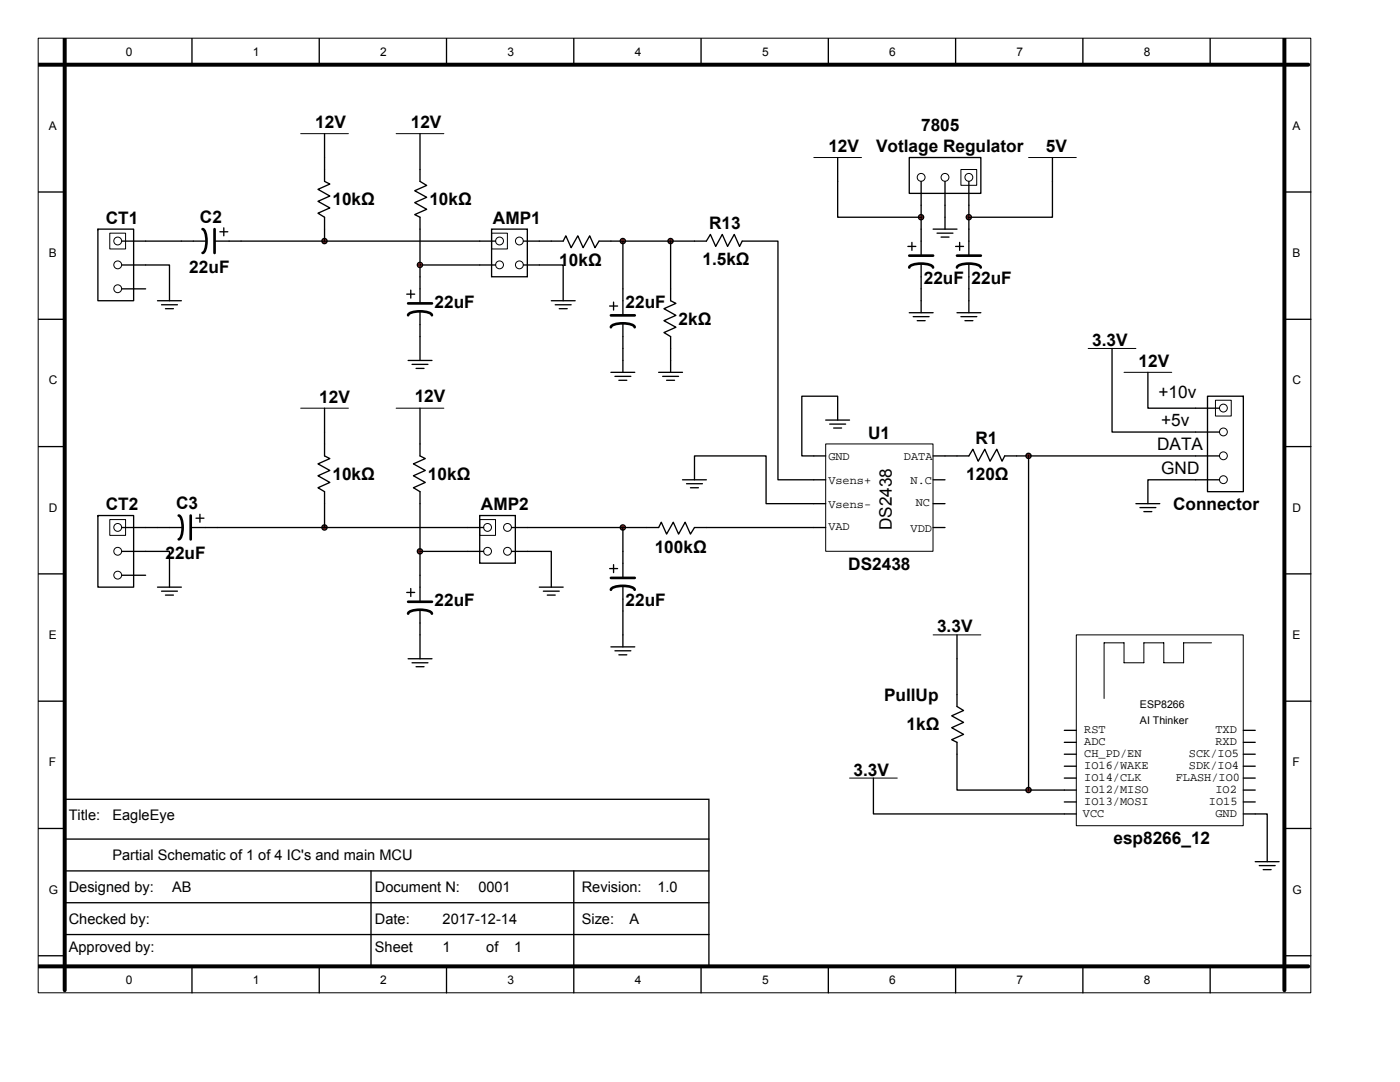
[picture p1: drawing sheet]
<svg xmlns="http://www.w3.org/2000/svg" width="279mm" height="216mm" viewBox="0 0 279 216" stroke-linecap="round" stroke-linejoin="round" font-family="sans-serif">
<g fill="none" stroke="#000" stroke-width=".2">
<path d="M7.6 7.6h254v190.5h-254zM60 26.7h9.5M21.9 46.5h3.2v3.2h-3.2zM224.3 74.3h9.5M242.6 79.9h3.1v3.1h-3.1zM60 81.4h9.5M164.8 88.6h21.4v21.4h-21.4zM21.9 103.7h3.2v3.1h-3.2z"/>
<circle cx="23.5" cy="57.6" r=".78"/>
<circle cx="23.5" cy="52.9" r=".78"/>
<circle cx="23.5" cy="48.1" r=".78"/>
<circle cx="244.2" cy="95.7" r=".78"/>
<circle cx="244.2" cy="81.4" r=".78"/>
<circle cx="244.2" cy="86.2" r=".78"/>
<circle cx="244.2" cy="91" r=".78"/>
<circle cx="23.5" cy="114.8" r=".78"/>
<circle cx="23.5" cy="105.2" r=".78"/>
<circle cx="23.5" cy="110" r=".78"/>
</g>
<g fill="none" stroke="#000" stroke-width=".26">
<path d="M38.3 7.6v5.3M63.7 7.6v5.3M89.1 7.6v5.3M114.5 7.6v5.3M139.9 7.6v5.3M165.3 7.6v5.3M190.7 7.6v5.3M216.1 7.6v5.3M241.5 7.6v5.3M7.6 38.3h5.3M64.8 33.8v2.4l1 .5-2.3 1.1 2.3 1.3-2.3 1.1 2.3 1.3-2.3 1 1.3 .8v2.4M64.8 26.7v4.7"/>
<path d="M256.3 38.3h5.3M19.5 45.7h7.2v14.3h-7.2zM19.5 45.7h.1M24.3 52.9h9.5v7.1M24.3 48.1h16.9M24.3 57.6h4.8M42.8 48.1h5.3M43.9 46.2h1.6M44.7 45.5v1.6M110 48.1h2.4l.5-1 1.1 2.3 1.3-2.3 1.1 2.3 1.3-2.3 1 2.3 .8-1.3h2.4M124.3 57.6v5.3M133.8 57.6v2.4l1.1 .5-2.4 1.1 2.4 1.3-2.4 1.1 2.4 1.3-2.4 1.1 1.3 .8v2.3"/>
<path d="M138.6 48.1h2.4l.8-1.3 1 2.4 1.3-2.4 1.1 2.4 1.3-2.4 1.1 2.4 .5-1.1h7.2v47.6h9.5M7.6 63.7h5.3M31.4 60h4.8M32.2 60.8h3.2M33 61.6h1.6M121.7 61.1h1.6M121.9 74.3h4.8M122.4 60.3v1.6M122.7 75.1h3.2M123.5 75.9h1.6M124.3 64.5v5M124.3 71.9v2.4"/>
<path d="M131.4 74.3h4.8M132.2 75.1h3.2M133 75.9h1.6M133.8 71.9v2.4M229.1 74.3v7.1h14.3M241 79.1h7.1v19h-7.1zM248.1 79.1h.1M256.3 63.7h5.3M7.6 89.1h5.3M64.8 81.4v9.6l1 .5-2.3 1.1 2.3 1.3-2.3 1 2.3 1.4-2.3 1 1.3 .8v2.4M136.2 95.7h4.8M137 96.5h3.2"/>
<path d="M137.8 97.3h1.6M138.6 95.7v-4.7h14.3v9.5h11.9M164.8 83.8h4.7M165.6 84.6h3.2M166.4 85.4h1.6M167.2 83.8v-4.7h-7.2v11.9h4.8M186.2 91h7.2l.8-1.4 1 2.4 1.3-2.4 1.1 2.4 1.3-2.4 1.1 2.4 .5-1h2.4M186.2 95.7h2.4M238.6 91h4.8M238.6 86.2h4.8M243.4 95.7h-14.3v4.8M256.3 89.1h5.3"/>
<path d="M7.6 114.5h5.3M19.5 102.9h7.2v14.3h-7.2zM19.5 102.9h.1M24.3 110h9.5v7.2M24.3 105.3h12.2M24.3 114.8h4.8M31.4 117.2h4.8M32.2 118h3.2M33 118.7h1.6M38.1 105.3h5.2M39.1 103.4h1.6M39.9 102.6v1.6"/>
<path d="M162.4 105.3h2.4M186.2 100.5h2.4M186.2 105.3h2.4M226.7 100.5h4.8M227.5 101.3h3.2M228.3 102.1h1.6M256.3 114.5h5.3M7.6 139.9h5.3M256.3 139.9h5.3M7.6 165.3h5.3M256.3 165.3h5.3M7.6 190.7h5.3"/>
<path d="M38.3 192.8v5.3M63.7 192.8v5.3M89.1 192.8v5.3M114.5 192.8v5.3M139.9 192.8v5.3M165.3 192.8v5.3M190.7 192.8v5.3M216.1 192.8v5.3M241.5 192.8v5.3M256.3 190.7h5.3"/>
</g>
<path d="M7.6 12.9h253.5M12.9 7.6v190M256.3 7.6v190M7.6 192.8h253.5" fill="none" stroke="#000" stroke-width=".79"/>
<path d="M40.4 45.7a2.46 2.46 0 0 1 .8 2.4l-.1 1.2a1.29 1.29 0 0 1-.7 1.2M42.8 45.7v4.8M121.9 62.9h4.8M121.9 65.3a2.41 2.41 0 0 1 2.4-.8l1.2 .1a1.26 1.26 0 0 1 1.2 .7M35.7 102.9a2.46 2.46 0 0 1 .7 2.3l-.1 1.2a1.29 1.29 0 0 1-.6 1.2M38.1 102.9v4.7" fill="none" stroke="#000" stroke-width=".53"/>
<g fill="#f00" stroke="#000" stroke-width=".26">
<circle cx="133.8" cy="48.1" r=".52"/>
<circle cx="124.3" cy="48.1" r=".52"/>
</g>
<g fill="none" stroke="#000" stroke-width=".26">
<path d="M95.7 48.1h3.2M95.7 52.9h3.2M98.1 45.7h7.1v9.5h-7.1zM104.5 52.9h7.9v7.1M104.5 48.1h5.5M121.9 48.1h11.9M124.3 48.1v9.5M133.8 48.1v9.5M133.8 48.1h4.8M110 60h4.8M110.8 60.8h3.2M111.6 61.6h1.6"/>
<path d="M124.3 69.5v2.4M133.8 69.5v2.4M93.3 105.3h3.2M93.3 110h3.2M95.7 102.9h7.1v9.5h-7.1zM102.1 110h7.9v7.2M102.1 105.3h3.2M107.6 117.2h4.8M108.4 118h3.2M109.2 118.7h1.6M121.7 113.5h1.6M122.4 112.7v1.6"/>
<path d="M124.3 110v5.3M124.3 116.9v12.2M129.1 105.3h2.3l.6-1.1 1 2.4 1.4-2.4 1 2.4 1.3-2.4 1.1 2.4 .8-1.3h23.8M121.9 129.1h4.8M122.7 129.9h3.2M123.5 130.7h1.6"/>
</g>
<g fill="none" stroke="#000" stroke-width=".2">
<path d="M98.1 46.5h3.2v3.2h-3.2zM95.7 103.7h3.2v3.1h-3.2z"/>
<circle cx="99.7" cy="52.9" r=".78"/>
<circle cx="99.7" cy="48.1" r=".78"/>
<circle cx="103.7" cy="48.1" r=".78"/>
<circle cx="103.7" cy="52.9" r=".78"/>
<circle cx="97.3" cy="110" r=".78"/>
<circle cx="97.3" cy="105.2" r=".78"/>
<circle cx="101.3" cy="110" r=".78"/>
<circle cx="101.3" cy="105.2" r=".78"/>
</g>
<path d="M121.9 115.3h4.8M121.9 117.7a2.41 2.41 0 0 1 2.4-.8l1.2 .1a1.26 1.26 0 0 1 1.2 .7" fill="none" stroke="#000" stroke-width=".53"/>
<circle cx="64.8" cy="105.3" r=".52" fill="#f00" stroke="#000" stroke-width=".26"/>
<path d="M64.8 105.3h28.5M64.8 100.5v4.8h-21.5" fill="none" stroke="#000" stroke-width=".26"/>
<circle cx="64.8" cy="48.1" r=".52" fill="#f00" stroke="#000" stroke-width=".26"/>
<g fill="none" stroke="#000" stroke-width=".26">
<path d="M83.8 33.8v2.4l1.4 .8-2.4 1.1 2.4 1.3-2.4 1 2.4 1.4-2.4 1 1 .5v2.4M64.8 45.7v2.4h-16.7M64.8 48.1h30.9M81.2 58.7h1.6M82 57.9v1.6M83.8 55.2v5.3M81.4 71.9h4.8M82.2 72.7h3.2M83 73.5h1.6M83.8 62.1v9.8M83.8 81.4v9.6l1.1 .5-2.4 1.1 2.4 1.3-2.4 1 2.4 1.4-2.4 1 1.3 .8v2.4M81.2 118.2h1.6"/>
<path d="M82 117.4v1.6M83.8 114.8v5.3M83.8 121.7v5"/>
</g>
<path d="M81.4 60.5h4.8M81.4 62.9a2.41 2.41 0 0 1 2.4-.8l1.2 .1a1.26 1.26 0 0 1 1.2 .7M81.4 120.1h4.8M81.4 122.4a2.41 2.41 0 0 1 2.4-.7l1.2 .1a1.26 1.26 0 0 1 1.2 .6" fill="none" stroke="#000" stroke-width=".53"/>
<path d="M79.1 81.4h9.5" fill="none" stroke="#000" stroke-width=".2"/>
<circle cx="83.8" cy="110" r=".52" fill="#f00" stroke="#000" stroke-width=".26"/>
<g fill="none" stroke="#000" stroke-width=".26">
<path d="M167.2 31.4v4.8M181.5 31.4h14.2v7.2h-14.2zM183.8 36.2v4.8M188.6 36.2v9.5M193.4 36.2v4.8M210 31.4v4.8M181.2 49.2h1.6M182 48.4v1.6M183.8 45.7v5.3M183.8 52.6v9.8M186.2 45.7h4.8M187 46.5h3.2"/>
<path d="M187.8 47.3h1.6M190.7 49.2h1.6M191.5 48.4v1.6M193.4 45.7v5.3M193.4 52.6v9.8M181.5 62.4h4.7M182.2 63.2h3.2M183 64h1.6M191 62.4h4.7M191.8 63.2h3.1M192.6 64h1.6M221.9 69.5v16.7h16.7"/>
<path d="M83.8 100.5v14.3M83.8 110h9.5M81.4 131.4h4.8M82.2 132.2h3.2M83 133h1.6M83.8 126.7v4.7"/>
</g>
<g fill="none" stroke="#000" stroke-width=".2">
<path d="M162.4 31.4h9.5M191.8 33.8h3.1v3.2h-3.1zM205.3 31.4h9.5M217.2 69.5h9.5"/>
<circle cx="183.8" cy="35.4" r=".78"/>
<circle cx="188.6" cy="35.4" r=".78"/>
<circle cx="193.4" cy="35.4" r=".78"/>
</g>
<path d="M181.5 51h4.7M181.5 53.4a2.41 2.41 0 0 1 2.3-.8l1.2 .1a1.26 1.26 0 0 1 1.2 .7M191 51h4.7M191 53.4a2.41 2.41 0 0 1 2.4-.8l1.1 .1a1.26 1.26 0 0 1 1.2 .7" fill="none" stroke="#000" stroke-width=".53"/>
<circle cx="193.3" cy="43.3" r=".52" fill="#f00" stroke="#000" stroke-width=".26"/>
<path d="M210 36.2v7.1h-16.6M193.4 41v4.7" fill="none" stroke="#000" stroke-width=".26"/>
<circle cx="183.8" cy="43.3" r=".52" fill="#f00" stroke="#000" stroke-width=".26"/>
<path d="M64.8 31.4v2.4M83.8 26.7v7.1M167.2 36.2v7.1h16.6M183.8 41v4.7" fill="none" stroke="#000" stroke-width=".26"/>
<path d="M79.1 26.7h9.5" fill="none" stroke="#000" stroke-width=".2"/>
<circle cx="83.8" cy="52.9" r=".52" fill="#f00" stroke="#000" stroke-width=".26"/>
<path d="M83.8 45.7v9.5M83.8 52.9h11.9" fill="none" stroke="#000" stroke-width=".26"/>
<circle cx="124.3" cy="105.3" r=".52" fill="#f00" stroke="#000" stroke-width=".26"/>
<g fill="none" stroke="#000" stroke-width=".26">
<path d="M105.3 105.3h19v4.7M124.3 105.3h4.8M191 126.7v14.3l1.3 .8-2.4 1 2.4 1.3-2.4 1.1 2.4 1.3-2.4 1.1 1.1 .5v2.4M212.4 145.7h2.4M212.4 148.1h2.4M212.4 150.5h2.4M212.4 152.9h2.4M212.4 155.3h2.4M212.4 157.6h2.4M248.1 145.7h2.4M248.1 148.1h2.4M248.1 150.5h2.4"/>
<path d="M248.1 152.9h2.4M248.1 155.3h2.4M248.1 157.6h2.4M212.4 160h2.4M212.4 162.4h2.4M248.1 162.4h4.8v9.5M248.1 160h2.4M250.5 171.9h4.8M251.3 172.7h3.2M252.1 173.5h1.6"/>
</g>
<path d="M186.2 126.7h9.5M214.8 126.7h33.3v38.1h-33.3zM241.8 128.3h-5.6v3.9h-3.9v-3.9h-4v3.9h-4v-3.9h-4v11.1" fill="none" stroke="#000" stroke-width=".2"/>
<circle cx="205.3" cy="91" r=".52" fill="#f00" stroke="#000" stroke-width=".26"/>
<path d="M202.9 91h35.7" fill="none" stroke="#000" stroke-width=".26"/>
<circle cx="205.3" cy="157.6" r=".52" fill="#f00" stroke="#000" stroke-width=".26"/>
<path d="M205.3 91v66.6M12.9 159.5h128.6v33.3h-128.6zM174.3 155.3v7.1h38.1M191 150.5v7.1h21.4M12.9 167.4h128.6M12.9 173.8h128.6M74 173.8v19M114.5 173.8v19M12.9 180.1h128.6M12.9 186.5h128.6" fill="none" stroke="#000" stroke-width=".26"/>
<path d="M169.5 155.3h9.6" fill="none" stroke="#000" stroke-width=".2"/>
<g font-size="3.4">
<text x="62.9" y="25.6">12V</text>
<text x="82" y="25.6">12V</text>
<text x="183.8" y="26.2">7805</text>
<text x="165.3" y="30.4">12V</text>
<text x="174.8" y="30.4">Votlage Regulator</text>
<text x="208.7" y="30.4">5V</text>
<text x="66.4" y="41">10kΩ</text>
<text x="85.7" y="41">10kΩ</text>
<text x="21.1" y="44.7">CT1</text>
<text x="39.9" y="44.4">C2</text>
<text x="98.4" y="44.7">AMP1</text>
<text x="141.5" y="45.7">R13</text>
<text x="111.6" y="53.1">10kΩ</text>
<text x="140.2" y="52.9">1.5kΩ</text>
<text x="37.8" y="54.5">22uF</text>
<text x="184.4" y="56.6">22uF</text>
<text x="193.9" y="56.6">22uF</text>
<text x="86.7" y="61.4">22uF</text>
<text x="124.8" y="61.4">22uF</text>
<text x="135.4" y="64.8">2kΩ</text>
<text x="218" y="69">3.3V</text>
<text x="227.2" y="73.3">12V</text>
<text x="63.7" y="80.4">12V</text>
<text x="82.8" y="80.1">12V</text>
<text x="231.2" y="79.5">+10v</text>
<text x="173.2" y="87.5">U1</text>
<text x="194.7" y="88.6">R1</text>
<text x="230.9" y="89.8">DATA</text>
<text x="231.7" y="85.1">+5v</text>
<text x="66.4" y="95.8">10kΩ</text>
<text x="85.4" y="95.8">10kΩ</text>
<text x="192.8" y="95.8">120Ω</text>
<text x="231.7" y="94.6">GND</text>
<text x="21.1" y="101.8">CT2</text>
<text x="35.1" y="101.6">C3</text>
<text x="96" y="101.8">AMP2</text>
<text x="234.1" y="101.8">Connector</text>
<text x="178" y="105.8" transform="rotate(-90 178 105.8)">DS2438</text>
<text x="33" y="111.6">22uF</text>
<text x="130.7" y="110.3">100kΩ</text>
<text x="169.3" y="113.7">DS2438</text>
<text x="86.7" y="120.9">22uF</text>
<text x="124.8" y="120.9">22uF</text>
<text x="187" y="126.2">3.3V</text>
<text x="176.4" y="139.9">PullUp</text>
<text x="180.9" y="145.8">1kΩ</text>
<text x="170.3" y="154.7">3.3V</text>
<text x="222.2" y="168.5">esp8266_12</text>
</g>
<g font-size="2.9">
<text x="13.7" y="163.7">Title:</text>
<text x="22.4" y="163.7">EagleEye</text>
<text x="22.4" y="171.6">Partial Schematic of 1 of 4 IC's and main MCU</text>
<text x="13.7" y="178">Designed by:</text>
<text x="34.4" y="178">AB</text>
<text x="74.8" y="178">Document N:</text>
<text x="95.5" y="178">0001</text>
<text x="116.1" y="178">Revision:</text>
<text x="131.2" y="178">1.0</text>
<text x="13.7" y="184.3">Checked by:</text>
<text x="74.8" y="184.3">Date:</text>
<text x="88.3" y="184.3">2017-12-14</text>
<text x="116.1" y="184.3">Size:</text>
<text x="125.6" y="184.3">A</text>
<text x="13.7" y="189.9">Approved by:</text>
<text x="74.8" y="189.9">Sheet</text>
<text x="88.3" y="189.9">1</text>
<text x="97" y="189.9">of</text>
<text x="102.6" y="189.9">1</text>
</g>
<g font-size="2.4">
<text x="25.1" y="11.1">0</text>
<text x="50.5" y="11.1">1</text>
<text x="75.9" y="11.1">2</text>
<text x="101.3" y="11.1">3</text>
<text x="126.7" y="11.1">4</text>
<text x="152.1" y="11.1">5</text>
<text x="177.5" y="11.1">6</text>
<text x="202.9" y="11.1">7</text>
<text x="228.3" y="11.1">8</text>
<text x="9.7" y="25.9">A</text>
<text x="257.9" y="25.9">A</text>
<text x="9.7" y="51.3">B</text>
<text x="257.9" y="51.3">B</text>
<text x="9.7" y="76.7">C</text>
<text x="257.9" y="76.7">C</text>
<text x="165.3" y="91.8">GND</text>
<text x="180.4" y="91.8">DATA</text>
<text x="165.3" y="96.6">Vsens+</text>
<text x="165.3" y="101.3">Vsens-</text>
<text x="181.7" y="96.6">N.C</text>
<text x="182.8" y="101">NC</text>
<text x="9.7" y="102.1">D</text>
<text x="165.3" y="105.8">VAD</text>
<text x="181.7" y="106.1">VDD</text>
<text x="257.9" y="102.1">D</text>
<text x="9.7" y="127.5">E</text>
<text x="257.9" y="127.5">E</text>
<text x="216.4" y="146.3">RST</text>
<text x="216.4" y="148.7">ADC</text>
<text x="242.6" y="148.7">RXD</text>
<text x="242.6" y="146.3">TXD</text>
<text x="9.7" y="152.9">F</text>
<text x="216.4" y="151.1">CH_PD/EN</text>
<text x="216.4" y="153.4">IO16/WAKE</text>
<text x="216.4" y="155.8">IO14/CLK</text>
<text x="234.6" y="155.8">FLASH/IO0</text>
<text x="237.3" y="153.4">SDK/IO4</text>
<text x="237.3" y="151.1">SCK/IO5</text>
<text x="257.9" y="152.9">F</text>
<text x="216.4" y="158.2">IO12/MISO</text>
<text x="216.4" y="160.6">IO13/MOSI</text>
<text x="241.3" y="160.6">IO15</text>
<text x="242.6" y="158.2">IO2</text>
<text x="216.1" y="163">VCC</text>
<text x="242.6" y="163">GND</text>
<text x="9.7" y="178.3">G</text>
<text x="257.9" y="178.3">G</text>
<text x="25.1" y="196.3">0</text>
<text x="50.5" y="196.3">1</text>
<text x="75.9" y="196.3">2</text>
<text x="101.3" y="196.3">3</text>
<text x="126.7" y="196.3">4</text>
<text x="152.1" y="196.3">5</text>
<text x="177.5" y="196.3">6</text>
<text x="202.9" y="196.3">7</text>
<text x="228.3" y="196.3">8</text>
</g>
<g font-size="2.1">
<text x="227.5" y="141.3">ESP8266</text>
<text x="227.5" y="144.5">AI Thinker</text>
</g>
</svg>
